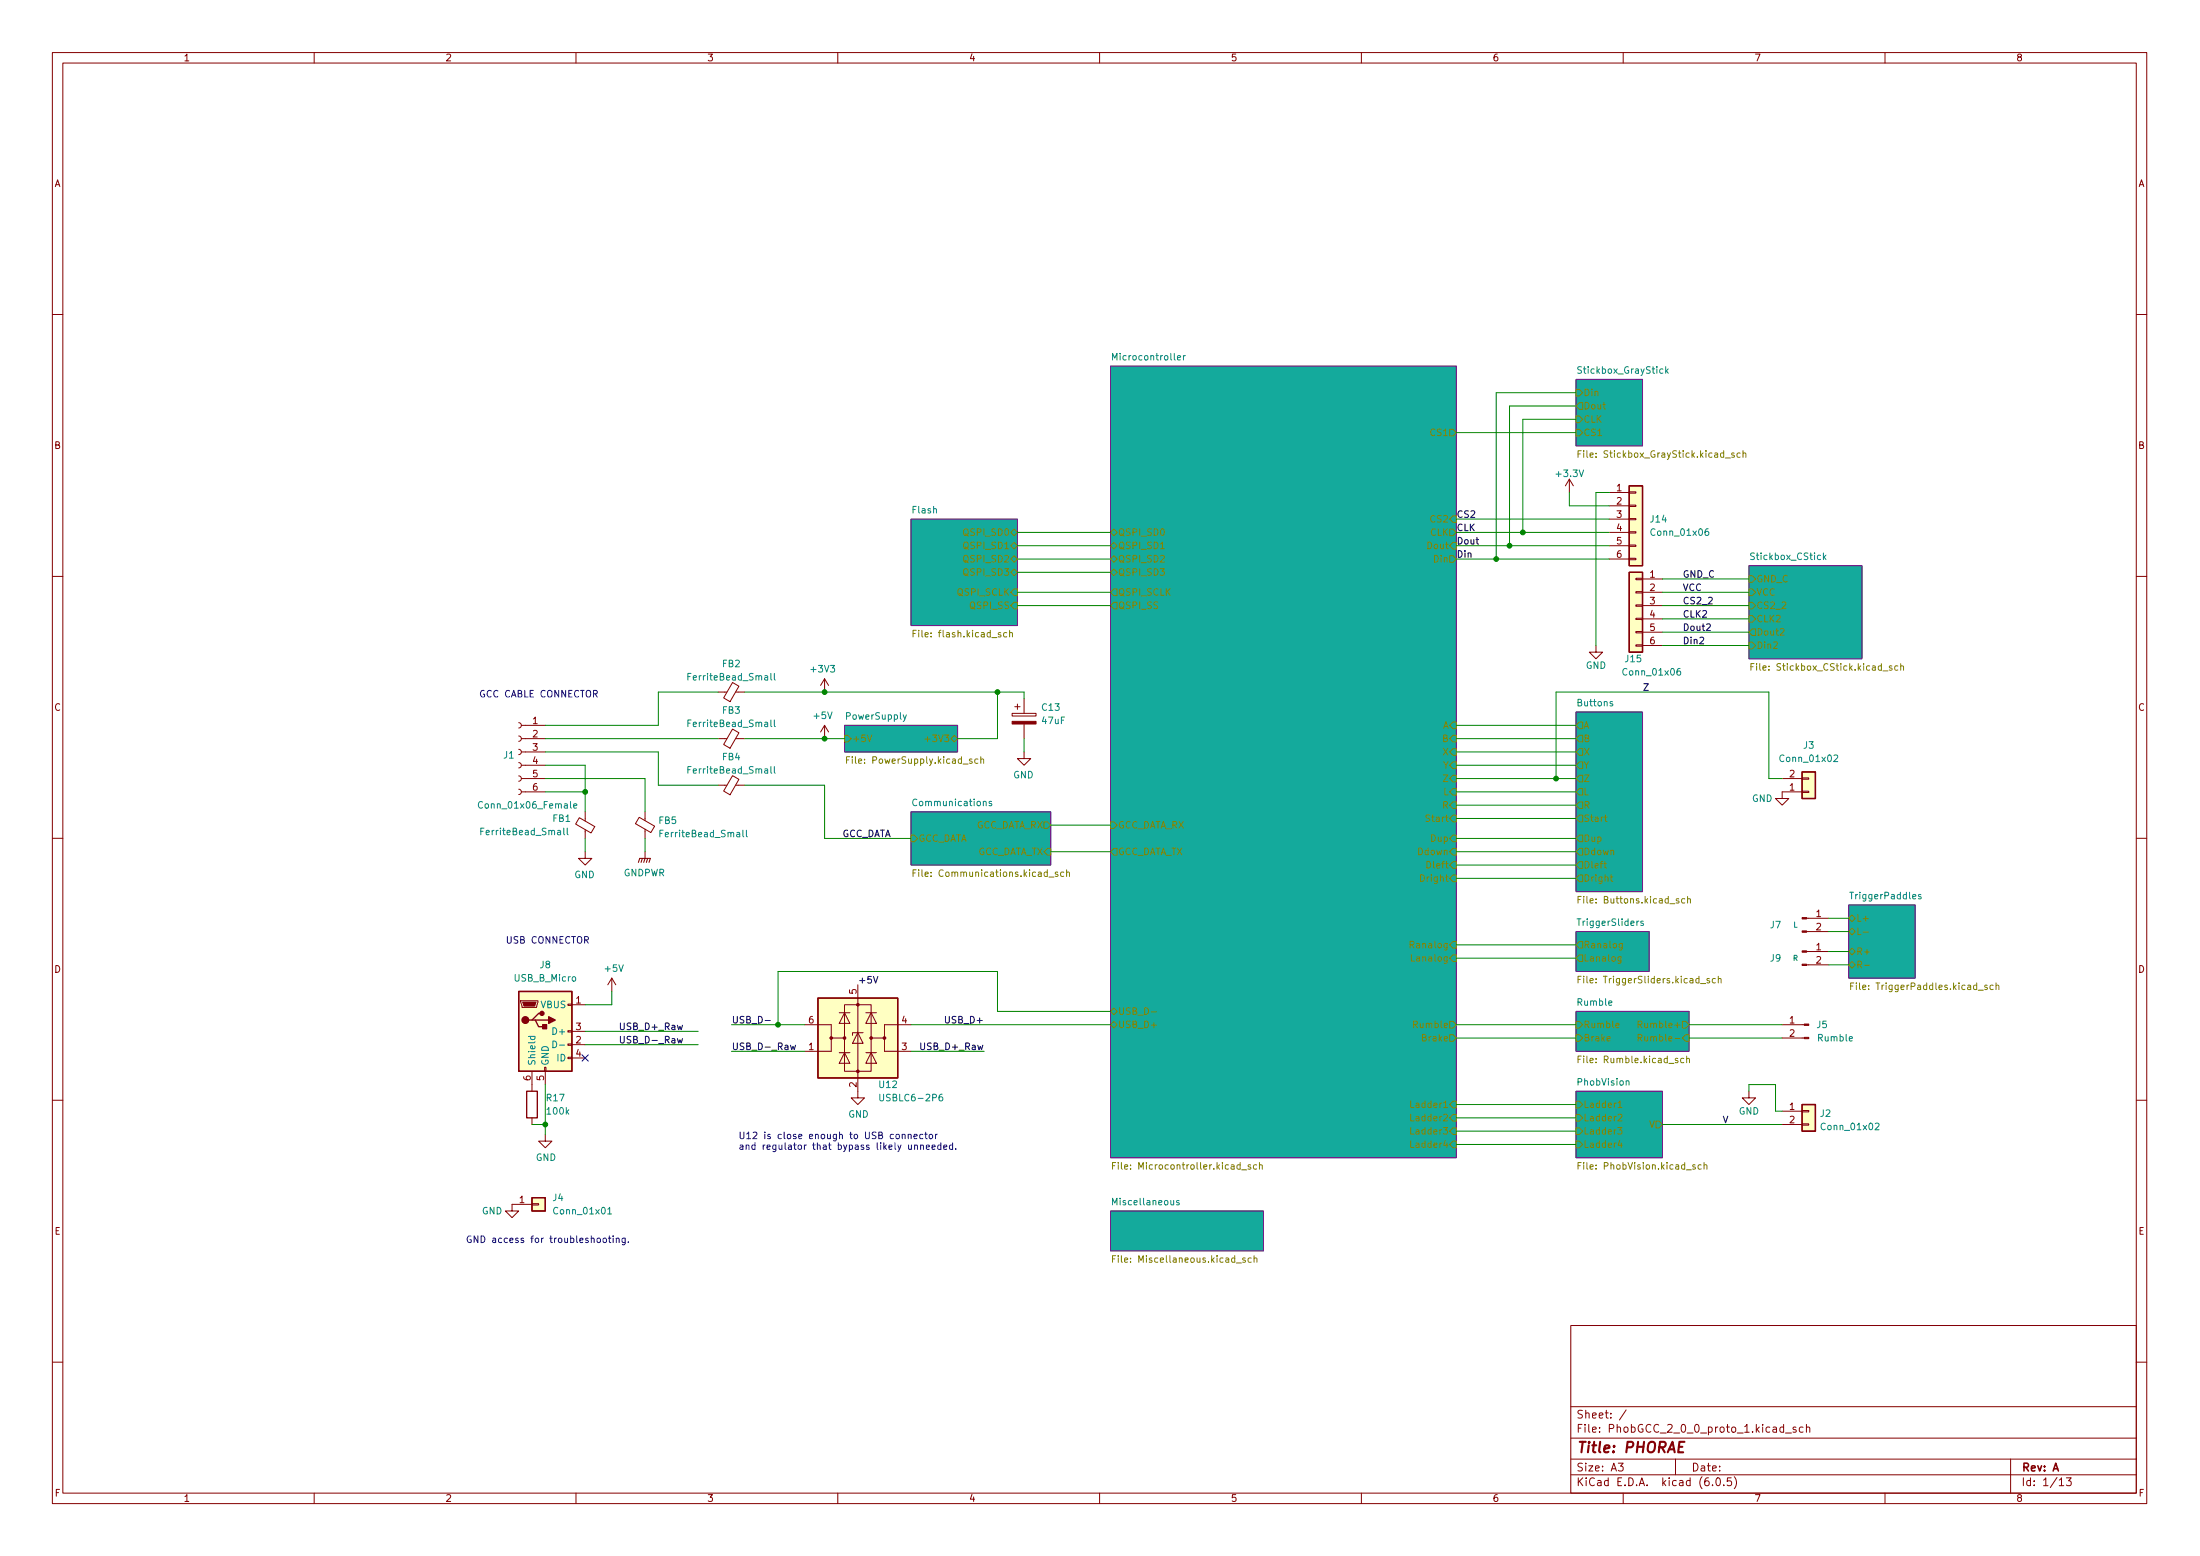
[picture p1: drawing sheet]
<svg xmlns="http://www.w3.org/2000/svg" width="420mm" height="297mm" viewBox="0 0 420 297" stroke-linecap="round" stroke-linejoin="round" font-family="sans-serif">
<g fill="none" stroke="#840000" stroke-width=".19">
<path d="M10 10h400v277h-400zM12 12h396v273h-396zM60 10v2M110 10v2M160 10v2M210 10v2M260 10v2M310 10v2M360 10v2M10 60h2M408 60h2M299.7 91.5l-.7 1.2"/>
<path d="M299.7 91.5v2.5M299.7 91.5l.8 1.2M307.3 94h3.8M307.3 96.6h3.8M307.3 99.1h3.8M311.1 99h1.3v.2h-1.3zM311.1 96.4h1.3v.3h-1.3zM311.1 93.9h1.3v.2h-1.3zM10 110h2M307.3 101.6h3.8M307.3 104.2h3.8M307.3 106.7h3.8"/>
<path d="M311.1 106.6h1.3v.2h-1.3zM311.1 104h1.3v.3h-1.3zM311.1 101.5h1.3v.3h-1.3zM312.4 118h1.3v.3h-1.3zM312.4 115.5h1.3v.2h-1.3zM312.4 112.9h1.3v.3h-1.3zM312.4 110.4h1.3v.3h-1.3zM313.7 110.5h3.8M313.7 113.1h3.8M313.7 115.6h3.8M313.7 118.1h3.8M408 110h2"/>
<path d="M99.1 138l.3 .1 .2 .4-.2 .3-.3 .2M99.6 138.5h4.5M137.2 132.1h1.6M139.9 139.2l1.2 .7-1.7 2.9-1.2-.7zM139.9 130.3l1.2 .7-1.7 2.9-1.2-.7zM140.5 132.1h1.7M157.5 138.5l.7 1.2M157.5 129.6v2.5M157.5 138.5v2.5M157.5 138.5l-.8 1.2M157.5 129.6l.7 1.2M157.5 129.6l-.8 1.2"/>
<path d="M193.3 136.2h4.6v.5h-4.6zM193.8 134.9h1M194.3 134.4v1M195.6 133.4v2.8M195.6 138.2v2.8M304.8 123.2v1.3h1.3l-1.3 1.3-1.3-1.3h1.3M312.4 123.1h1.3v.3h-1.3zM312.4 120.6h1.3v.2h-1.3zM313.7 120.7h3.8M313.7 123.2h3.8M99.1 150.7l.3 .1 .2 .4-.2 .3-.3 .2M99.1 148.1l.3 .2 .2 .3-.2 .4-.3 .1"/>
<path d="M99.1 145.6l.3 .1 .2 .4-.2 .3-.3 .2M99.1 143l.3 .2 .2 .3-.2 .4-.3 .2M99.1 140.5l.3 .1 .2 .4-.2 .4-.3 .1M99.6 151.2h4.5M99.6 148.6h4.5M99.6 146.1h4.5M99.6 143.5h4.5M99.6 141h4.5M110.6 156.1l3 1.7-.7 1.2-3-1.7zM111.8 155v1.7M111.8 158.4v1.7M122.1 156l2.9 1.7-.7 1.2-2.9-1.7z"/>
<path d="M123.2 155v1.6M123.2 158.3v1.8M137.2 141h1.6M137.2 149.9h1.6M139.9 148.1l1.2 .7-1.7 2.9-1.2-.7zM140.5 141h1.7M140.5 149.9h1.7M195.6 143.5v1.3h-1.3l1.3 1.3 1.2-1.3h-1.2M340.4 148.6h3.8M344.2 148.5h1.2v.3h-1.2zM344.2 151h1.2v.3h-1.2zM344.2 151.2h-3.8v1.2h1.2l-1.2 1.3-1.3-1.3h1.3"/>
<path d="M10 160h2M111.8 162.6v1.3h-1.3l1.3 1.2 1.2-1.2h-1.2M123.2 162.6v1.3M345 177.8h4.2M345 175.3h4.2M408 160h2M99.4 191h3.3v.3l-.2 1h-2.8zM108.5 199.3h.7v.3h-.7zM108.5 196.8h.7v.2h-.7zM108.5 191.7h.7v.2h-.7zM109.2 191.8h2.6M109.2 199.4h2.6"/>
<path d="M109.2 196.9h2.6M116.8 186.7l-.7 1.3M116.8 186.7v2.6M116.8 186.7l.8 1.3M153.7 195.6h5v2.6h2.6M158.7 198.2v2.5h-5M160.3 193.3h2M161.3 191.8h5.1v12.7h-5.1zM161.3 193.3l1 2.1h-2zM163.8 188v21.6h1.3l-1.3 1.3-1.2-1.3h1.2M163.8 197.1l1 2.1h-2zM164.8 197.1h-2v.5"/>
<path d="M165.4 193.3h2M166.4 193.3l1 2.1h-2zM168.9 198.2v2.5h5.1M174 195.6h-5.1v2.6h-2.5M340.4 195.6h4.2M340.4 198.2h4.2M345 184.2h4.2M345 181.6h4.2M10 210h2M101.6 204.5v3.8M101.6 213.4v1.3M104 203.7h.3v.8h-.3z"/>
<path d="M104.1 216.6v1.2h1.3l-1.3 1.3-1.2-1.3h1.2M104.1 204.5v2.5M108.5 201.8h.7v.3h-.7zM109.2 202h2.6M160.3 201h2M161.3 201l1 2h-2zM165.4 201h2M166.4 201l1 2h-2zM334 208.3v1.3h-1.3l1.3 1.3 1.3-1.3h-1.3M340.4 212.1h3.8M340.4 214.7h3.8M344.2 214.5h1.2v.3h-1.2z"/>
<path d="M344.2 212h1.2v.3h-1.2zM408 210h2M101.6 229.8h1.3v.2h-1.3zM101.6 229.9h-3.8v1.3h1.3l-1.3 1.2-1.3-1.2h1.3M300 253h108v32h-108zM10 260h2M300 278.5h108M300 274.5h108M300 268.5h108M309.1 279.3h.9l-.5 .6 .4 .1v.7l-.2 .1-.6-.1M310.6 269.1l-1.3 2M320 278.5v3"/>
<path d="M341 273.6h1.1M343 272.5l-.4-.1-.2 .2 .1 .2 .5 .2v.3h-.6M344.4 272.5l-.5-.1-.3 .3 .2 .6h.6M345 272.6l.2-.2 .4 .1v.9M345 271.9v1.5M384 278.5v6.5M408 260h2M60 285v2M110 285v2M160 285v2M210 285v2M260 285v2"/>
<path d="M300 281.5h108M310 285v2M327.1 283.5v.1M327.9 282.2l.2-.1a.8 .8 0 0 1 .5 .8 .8 .8 0 0 1-.5 .7 1 1 0 0 1-.2-1.4zM329.2 283.5v.1M330.6 282.1h-.7v.7l.2-.1 .5 .1 .1 .2-.1 .5-.2 .1-.5-.1M331.2 281.9a1.72 1.72 0 0 1 0 2.3M360 285v2M393.3 282.5l.4-.4v1.5M393.3 283.6h.8M394.6 282.1h1l-.5 .6 .4 .1v.7l-.2 .1-.7-.1"/>
</g>
<path d="M321.7 275.2h-1l-.2 2h1" fill="none" stroke="#840000" stroke-width=".4"/>
<g fill="#14aa9c" stroke="#14aa9c" stroke-width=".19">
<path d="M174 99.1h20.3v20.3h-20.3z"/>
<path d="M301 208.3h16.5v12.7h-16.5z"/>
<path d="M212.1 69.9h66v151.1h-66z"/>
<path d="M161.3 138.5h21.6v5h-21.6z"/>
<path d="M212.1 231.2h29.2v7.6h-29.2z"/>
<path d="M174 155h26.7v10.1h-26.7z"/>
<path d="M301 193.1h21.6v7.6h-21.6z"/>
<path d="M301 177.8h14v7.7h-14z"/>
<path d="M301 135.9h12.7v34.3h-12.7z"/>
<path d="M334 108h21.6v17.8h-21.6z"/>
<path d="M301 72.4h12.7v12.7h-12.7z"/>
<path d="M353.1 172.8h12.7v13.9h-12.7z"/>
</g>
<path d="M212.1 69.9h66v151.1h-66zM301 72.4h12.7v12.7h-12.7zM174 99.1h20.3v20.3h-20.3zM334 108h21.6v17.8h-21.6zM161.3 138.5h21.6v5h-21.6zM301 135.9h12.7v34.3h-12.7zM174 155h26.7v10.1h-26.7zM301 177.8h14v7.7h-14zM353.1 172.8h12.7v13.9h-12.7zM301 193.1h21.6v7.6h-21.6zM301 208.3h16.5v12.7h-16.5zM212.1 231.2h29.2v7.6h-29.2z" fill="none" stroke="#840084" stroke-width=".19"/>
<g fill="none" stroke="#848400" stroke-width=".19">
<path d="M301 79.4h.6l.7 .6-.7 .7h-.6zM301 74.3h.6l.7 .7-.7 .6h-.6zM301.6 76.9h.7v1.2h-.7l-.6-.6zM276.9 82h.6l.6 .6-.6 .6h-.6zM277.5 98.5h.6v1.2h-.6l-.6-.6zM301 82h.6l.7 .6-.7 .6h-.6zM301.4 86.6h.4M302 86h-.6v1.3M331.2 86.5h-.3l-.2 .1 .1 .2 .4 .1v.3h-.5M332.3 86.5h-.3l-.3 .2 .2 .5h.4M332.9 86.6l.2-.1h.3v.8M332.9 86v1.3"/>
<path d="M193 106.7l.7-.6 .6 .6-.6 .7zM193 101.6l.7-.6 .6 .6-.6 .7zM193 104.2l.7-.7 .6 .7-.6 .6zM193 109.3l.7-.7 .6 .7-.6 .6zM193.7 112.4h.6v1.3h-.6l-.7-.6zM193.7 115h.6v1.2h-.6l-.7-.6zM212.1 101.6l.6-.6 .7 .6-.7 .7zM212.1 106.7l.6-.6 .7 .6-.7 .7zM212.1 109.3l.6-.7 .7 .7-.7 .6zM212.7 115h.7v1.2h-.7l-.6-.6zM212.7 103.5l.7 .7-.7 .6-.6-.6zM212.7 112.4h.7v1.3h-.7l-.6-.6z"/>
<path d="M276.9 106.1h.6l.6 .6-.6 .7h-.6zM276.9 101h.6l.6 .6-.6 .7h-.6zM277.5 103.5h.6v1.3h-.6l-.6-.6zM334 117.5h.6l.7 .6-.7 .7h-.6zM334 115h.6l.7 .6-.7 .6h-.6zM334 109.9h.6l.7 .6-.7 .7h-.6zM334 112.4h.6l.7 .7-.7 .6h-.6zM174.4 120.9h.4M175 120.3h-.6v1.3M192.3 120.8h-.4l-.2 .2 .1 .5h.5M192.8 120.9l.2-.1h.3l.1 .8M192.8 120.3v1.3"/>
<path d="M277.5 137.8h.6v1.3h-.6l-.6-.6zM301.6 137.8h.7v1.3h-.7l-.6-.6zM334 122.6h.6l.7 .6-.7 .7h-.6zM334.4 127.3h.4M334.6 120.1h.7v1.2h-.7l-.6-.6zM335 126.7h-.6v1.2M340 120.1l.5-.1 .2 .4-.8 .9h.8M361.3 127.2l-.3-.1-.2 .2 .1 .2 .4 .1v.3h-.5M362.5 127.2l-.4-.1-.3 .2 .2 .6h.5M363 127.2l.2-.1 .3 .1v.7M363 126.7v1.2M161.3 140.4h.6l.7 .6-.7 .6h-.6z"/>
<path d="M161.7 145.1h.4M162.3 144.5h-.6v1.2M165.6 140.3l.5 1.3 .4-1.3M174 159.4h.6l.7 .7-.7 .6h-.6zM176.7 141.1h.9M181.6 141l.6-.6 .7 .6-.7 .6zM186.8 144.9h-.4l-.2 .2 .1 .6h.5M187.3 145l.2-.1h.3l.1 .8M187.3 144.5v1.2M199.4 156.9h.6l.7 .6-.7 .7h-.6zM212.1 156.9h.6l.7 .6-.7 .7h-.6zM277.5 155.6h.6v1.3h-.6l-.6-.7z"/>
<path d="M277.5 159.4h.6v1.3h-.6l-.6-.6zM277.5 140.4h.6v1.2h-.6l-.6-.6zM277.5 145.5h.6v1.2h-.6l-.6-.6zM277.5 142.9h.6v1.3h-.6l-.6-.7zM277.5 148h.6v1.3h-.6l-.6-.7zM277.5 153.1h.6v1.2h-.6l-.6-.6zM277.5 150.5h.6v1.3h-.6l-.6-.6zM301.6 145.5h.7v1.2h-.7l-.6-.6zM301.6 150.5h.7v1.3h-.7l-.6-.6zM301.6 155.6h.7v1.3h-.7l-.6-.7zM301.6 153.1h.7v1.2h-.7l-.6-.6zM301.6 140.4h.7v1.2h-.7l-.6-.6z"/>
<path d="M301.6 142.9h.7v1.3h-.7l-.6-.7zM301.6 148h.7v1.3h-.7l-.6-.7zM301.6 159.4h.7v1.3h-.7l-.6-.6zM306.4 156h.5M306.6 155.6v1l.3 .2M174.4 166.7h.4M175 166h-.6v1.3M200 162h.7v1.2h-.7l-.6-.6zM202 166.5h-.3l-.2 .2 .1 .1 .4 .2v.3h-.5M203.2 166.5h-.4l-.2 .2 .1 .6h.5M203.7 166.6l.2-.1h.3v.8M203.7 166v1.3"/>
<path d="M212.7 162h.7v1.2h-.7l-.6-.6zM277.5 164.5h.6v1.3h-.6l-.6-.7zM277.5 162h.6v1.2h-.6l-.6-.6zM277.5 167h.6v1.3h-.6l-.6-.6zM277.5 179.7h.6v1.3h-.6l-.6-.6zM301.4 171.7h.4M301.6 179.7h.7v1.3h-.7l-.6-.6zM301.6 162h.7v1.2h-.7l-.6-.6zM301.6 164.5h.7v1.3h-.7l-.6-.7zM301.6 167h.7v1.3h-.7l-.6-.6zM302 171.1h-.6v1.3M306.3 164.9h.5"/>
<path d="M306.5 164.4v1.1l.3 .2M307.5 167.4h.5M307.7 167v1.1l.3 .2M321.8 171.6h-.4l-.3 .2 .2 .5h.5M322.3 171.7l.2-.1h.3v.8M322.3 171.1v1.3M353.1 177.8l.6-.6 .6 .6-.6 .7zM353.1 175.3l.6-.6 .6 .6-.6 .6zM354.8 177.1v1.3h.6M355.8 177.9h1M212.1 195.6l.6-.6 .7 .6-.7 .7zM212.1 193.1l.6-.7 .7 .7-.7 .6z"/>
<path d="M219.9 193.2h1M269.3 180.3h.6l.1-.2v-.3l-.7-.1v1.3M276.9 195h.6l.6 .6-.6 .7h-.6zM276.9 197.5h.6l.6 .7-.6 .6h-.6zM277.5 182.3h.6v1.3h-.6l-.6-.7zM301 197.5h.6l.7 .7-.7 .6h-.6zM301 195h.6l.7 .6-.7 .7h-.6zM301.4 187h.4M301.6 182.3h.7v1.3h-.7l-.6-.7zM302 186.4h-.6v1.2M308.6 195.8l.6-.2v-.2l-.4-.1-.2 .2 .1 .6h.5M309.6 182.6v1.1l-.3 .2h-.3"/>
<path d="M309.6 182.7l-.4-.1-.2 .3 .1 .5h.5M309.8 180.1v1l-.2 .3-.3-.1M309.8 180.2l-.3-.1-.3 .2 .1 .6h.5M312.8 195.6l.7-.1 .1-.2-.1-.3-.7-.1v1.3M312.8 198.1h.7l.1-.2-.1-.3-.7-.1v1.2M313.1 195.6l.5 .6M313.1 198.1l.5 .6M321.3 195h.6l.7 .6-.7 .7h-.6zM321.9 197.5h.7v1.3h-.7l-.6-.6zM326.5 186.9l-.3-.1-.2 .2v.2l.5 .1v.3h-.5M327.6 186.9l-.3-.1-.3 .2 .1 .6h.5M328.2 186.9l.1-.1 .3 .1 .1 .7"/>
<path d="M328.2 186.4v1.2M353.1 184.2l.6-.6 .6 .6-.6 .6zM353.1 181.6l.6-.6 .6 .6-.6 .7zM353.4 188.2h.5M354 187.6h-.6v1.3M356.1 184.3h.9M379.5 188.1h-.3l-.2 .1 .1 .2 .4 .1v.3h-.5M380.7 188.1h-.4l-.2 .2 .1 .5h.5M381.2 188.2l.2-.1h.3v.8M381.2 187.6v1.3M277.5 210.2h.6v1.3h-.6l-.6-.6zM277.5 212.8h.6v1.2h-.6l-.6-.6z"/>
<path d="M277.5 215.3h.6v1.3h-.6l-.6-.7zM277.5 217.8h.6v1.3h-.6l-.6-.6zM301 210.2h.6l.7 .7-.7 .6h-.6zM301 212.8h.6l.7 .6-.7 .6h-.6zM301 215.3h.6l.7 .6-.7 .7h-.6zM301 217.8h.6l.7 .7-.7 .6h-.6zM301.4 202.2h.4M302 201.6h-.6v1.3M309 215.2h.8l-.5 .5 .4 .1v.6l-.2 .1-.5-.1M309 210.5l.4-.3v1.2M309 212.8l.5-.1 .3 .4-.8 .9h.8M309 211.4h.8"/>
<path d="M309.3 217.7l-.3 .9h.8M309.6 218.2v.9M316.2 214h.7l.6 .7-.6 .6h-.7zM321.6 202.1l-.4-.1-.2 .3 .1 .5h.5M322.1 202.2l.2-.2 .3 .1 .1 .8M322.1 201.6v1.3M212.5 222.5h.4M213.1 239.7h-.6v1.3M213.1 221.9h-.6v1.3M237.1 223.3h1M238.8 222.4h-.3l-.1 .1v.2l.4 .1v.3h-.4M239.5 239.7v1.3"/>
<path d="M240 222.4h-.4l-.2 .2 .1 .5h.5M240.5 222.5l.2-.1h.3l.1 .8M240.5 221.9v1.3M301.4 222.5h.4M302 221.9h-.6v1.3M324.9 222.4h-.4l-.2 .2 .1 .5h.5M325.4 222.5l.2-.1h.3l.1 .8M325.4 221.9v1.3M212.5 240.3h.4M237.8 240.2l-.3-.1-.2 .2 .1 .2 .4 .1v.3h-.5M239 240.2l-.4-.1-.2 .3 .1 .5h.5M239.5 240.3l.2-.2 .3 .1v.8"/>
</g>
<g fill="none" stroke="#008484" stroke-width=".19">
<path d="M224.9 68.3l.6-.1-.1-.3h-.3l-.2 .2v.6h.5M226 67.9v.8M226.4 67.9l-.4 .2M318.1 70v1.3M318.2 70.8l.4 .5M318.6 70.4l-.5 .5M326.2 100.9l-.3 .1-.2 .2-.1 .8 .3 .2 .4-.1v-.4l-.1-.2-.3-.1-.3 .3M348.2 105.6v1.2M348.4 106.3l.3 .5M348.7 106l-.5 .5M131.4 138.1h.4M131.4 129.2h.4"/>
<path d="M132 137.4h-.6v1.3M132 128.6h-.6v1.2M147.2 137.4v1.1l.2 .2M147.2 128.6v1l.2 .2M147.9 137.4v1.1l.2 .2M147.9 128.6v1l.2 .2M172.5 136.5l.3 .8M173.1 136.5l-.4 1.1-.2 .1M308 134l-.3-.1-.2 .2v.2l.5 .1v.3h-.5M320.9 127.6l-.4 .1-.2 .2v.7l.2 .3 .4-.1 .1-.5-.1-.1-.4-.1-.2 .2M91.8 158.7h.4M92.1 153.1a.6 .6 0 0 0-.8 .5 .6 .6 0 0 0 .6 .7l.2-.1"/>
<path d="M92.4 158.1h-.6v1.3M107.7 158.1v1.1l.1 .2M108.3 158.1v1.1l.2 .2M109.6 153.9l.6-.2-.1-.2-.4-.1-.1 .2v.6h.5M126 159.1h.5M126.6 158.5h-.6v1.3M131.4 146.9h.4M132 146.3h-.6v1.3M141.9 158.5v1.1l.2 .2M142.5 158.5v1.1l.2 .2M147.2 146.3v1.1l.2 .2M147.9 146.3v1.1l.2 .2"/>
<path d="M189.4 153h-.3l-.2 .2v.1l.5 .2v.3h-.5M350.2 144.2l.5-.1 .3 .4-.8 .9h.8M313.8 175.9l-.3-.1-.2 .2 .1 .2 .4 .1v.3h-.5M366.9 170.8h-.3l-.2 .1v.2l.5 .1v.3h-.5M100.9 197.9h1.3M101.4 197.9l-.1 .3 .3 .3 .5-.2v-.4M105.6 198.7a.64 .64 0 0 1 .7 .7 .64 .64 0 0 1-.7 .6zM106.9 199.5h.9M168 208.9v1l.3 .3 .3-.1 .1-.2v-1M179.9 208.9l-.3 .1a.86 .86 0 0 0 0 1.2l.4-.2 .1-.4-.3-.2h-.3l-.2 .2M310.6 206.4l.1-.1 .3 .1 .1 .8M358.1 214.5l.5-.1 .3 .4-.8 .9h.8"/>
<path d="M116.1 230.8l.3-.3v1.3M116.1 231.8h.7M225.2 229.2h-.3l-.2 .2v.1l.5 .2v.3h-.5"/>
</g>
<path d="M311.1 92.7h2.6v15.3h-2.6zM311.1 109.3h2.6v15.2h-2.6zM344.2 147.4h2.5v5h-2.5zM99.1 189.3h10.1v15.2h-10.1zM101.6 194.7h.6l.7 1.3h1.2M102.2 194.7h2.6M103.5 193.5h-.6l-1.3 1.2h-.6M156.2 190.5h15.2v15.3h-15.2zM100.6 208.3h2v5.1h-2zM344.2 210.9h2.5v5h-2.5zM101.6 228.6h2.5v2.6h-2.5z" fill="none" stroke="#840000" stroke-width=".25"/>
<g fill="#840000" stroke="#840000" stroke-width=".19">
<path d="M344.2 177.7h.8v.3h-.8z"/>
<path d="M344.2 175.2h.8v.2h-.8z"/>
<path d="M344.2 184.1h.8v.2h-.8z"/>
<path d="M344.2 181.5h.8v.3h-.8z"/>
<path d="M99.8 191.3h2.6l-.3 .8h-2z"/>
<path d="M344.6 198h.8v.3h-.8z"/>
<path d="M344.6 195.5h.8v.2h-.8z"/>
<path d="M193.3 137.7h4.6v.5h-4.6z"/>
<circle cx="158.7" cy="198.2" r=".25"/>
<circle cx="161.3" cy="198.2" r=".25"/>
<circle cx="163.8" cy="204.5" r=".25"/>
<circle cx="163.8" cy="191.8" r=".25"/>
<circle cx="166.4" cy="198.2" r=".25"/>
<circle cx="168.9" cy="198.2" r=".25"/>
</g>
<g fill="#ffffc2" stroke="#ffffc2" stroke-width=".19">
<path d="M99.1 189.3h10.1v15.2h-10.1z"/>
<path d="M101.6 228.6h2.5v2.6h-2.5z"/>
<path d="M156.2 190.5h15.2v15.3h-15.2z"/>
<path d="M344.2 210.9h2.5v5h-2.5z"/>
<path d="M311.1 92.7h2.6v15.3h-2.6z"/>
<path d="M311.1 109.3h2.6v15.2h-2.6z"/>
<path d="M344.2 147.4h2.5v5h-2.5z"/>
</g>
<g fill="#840000" stroke="#840000" stroke-width=".25">
<path d="M104.8 194.1l1.2 .6-1.2 .7z"/>
<path d="M103.6 195.6h.8v.8h-.8z"/>
<circle cx="100.3" cy="194.7" r=".63"/>
<circle cx="103.5" cy="193.5" r=".38"/>
</g>
<path d="M121.9 164.6l.3-.7h2l-.2 .7M122.7 163.9l-.3 .7M123.2 163.9l-.3 .7M123.7 163.9l-.3 .7" fill="none" stroke="#840000" stroke-width=".2"/>
<path d="M325.9 119.2l.5-.1 .2 .4-.7 .9h.7M129.4 198.3l.2 .8 .3-.6 .2 .6 .2-.8M129.4 195.7l.2 .9 .3-.6 .2 .6 .2-.9M146.1 194.8h1M151 199.5l.2 .9 .2-.6 .3 .6 .2-.9M166.8 186.4l.4 1.3 .5-1.3" fill="none" stroke="#000" stroke-width=".19"/>
<g fill="none" stroke="#0000c2" stroke-width=".19">
<path d="M172.3 216.7l.2-.2 .3 .1 .1 .8M172.3 216.5v.9M173.5 216.7l.1-.2 .3 .1 .1 .8M173.5 216.5v.9M174.6 217l.6-.2-.1-.2-.4-.1-.1 .2v.6h.5M174.7 218.7l.2-.1h.3v.8M174.7 218.6v.8M175.8 218.7l.2-.1h.3l.1 .8M175.8 218.6v.8M176.2 216.6l-.3-.1-.3 .3 .2 .5h.4M176.6 216.5h.5M176.8 216.1v1.1l.3 .2"/>
<path d="M176.9 219l.6-.1v-.3h-.4l-.2 .2 .1 .6h.5M177.6 216.6l.3-.1 .2 .3v.3l-.2 .3-.3-.1-.1-.2zM178 219l.6-.1-.1-.3h-.3l-.2 .2 .1 .6h.4M178.7 216.5v.9M179 216.5l-.3 .3M179.7 218.6h-.4l-.2 .2 .1 .6h.5M179.7 218.2v1.2M180.2 219l.6-.1v-.3h-.4l-.2 .2 .1 .6h.5M181.9 218.6h-.3l-.3 .2 .1 .6h.5M181.9 218.2v1.2M182.5 219.3v.1M115.3 236.4h.3l.2 .2v.4l-.2 .2-.3-.1-.1-.1z"/>
<path d="M116.2 236.4h.5M116.4 235.9v1.1l.3 .2M117.1 235.9v.2M117.1 236.4v.8M117.7 236.5l.2-.1h.3v.8M117.7 236.4v.8M119.4 236.4v1l-.2 .2h-.3M119.4 236.4h-.4l-.2 .2 .1 .5h.5M120 237.1v.1"/>
</g>
<g fill="none" stroke="#008400" stroke-width=".19">
<path d="M301 77.5h-12.7v26.7M301 75h-15.3v31.7M278.1 99.1h29.2M278.1 82.6h22.9M299.7 94v2.6h7.6M301 80h-10.2v21.6M307.3 94h-2.5v29.2M194.3 115.6h17.8M194.3 101.6h17.8M194.3 104.2h17.8M194.3 113.1h17.8M194.3 106.7h17.8"/>
<path d="M194.3 109.3h17.8M278.1 101.6h29.2M278.1 104.2h29.2M278.1 106.7h29.2M317.5 115.6h16.5M317.5 113.1h16.5M317.5 118.1h16.5M317.5 110.5h16.5M137.2 132.1h-11.5v6.4h-21.6M142.2 132.1h53.4v1.3M190.5 132.1v8.9h-7.6M278.1 138.5h22.9"/>
<path d="M317.5 120.7h16.5M317.5 123.2h16.5M104.1 141h33.1M104.1 148.6h19.1v6.4M104.1 151.2h7.7M104.1 143.5h21.6v6.4h11.5M104.1 146.1h7.7v8.9M142.2 141h19.1M142.2 149.9h15.3v10.2h16.5M195.6 141v2.5M200.7 157.5h11.4M278.1 141h22.9"/>
<path d="M278.1 148.6h22.9M278.1 151.2h22.9M278.1 156.2h22.9M278.1 143.5h22.9M278.1 146.1h22.9M278.1 153.7h22.9M297.2 148.6v-16.5h40.6v16.5h2.6M111.8 160.1v2.5M123.2 160.1v2.5M200.7 162.6h11.4M278.1 162.6h22.9M278.1 160.1h22.9"/>
<path d="M278.1 167.7h22.9M278.1 165.1h22.9M349.2 177.8h3.9M349.2 175.3h3.9M111.8 196.9h21.5M111.8 199.4h21.5M116.8 189.3v2.5h-5M139.7 195.6h14M174 195.6h38.1M212.1 193.1h-21.6v-7.6h-41.9v10.1M278.1 198.2h22.9M278.1 195.6h22.9"/>
<path d="M278.1 182.9h22.9M278.1 180.4h22.9M322.6 198.2h17.8M322.6 195.6h17.8M349.2 184.2h3.9M349.2 181.6h3.9M101.6 214.7h2.5M104.1 207v9.6M139.7 200.7h14M174 200.7h14M278.1 213.4h22.9M278.1 210.9h22.9"/>
<path d="M278.1 218.5h22.9M278.1 215.9h22.9M317.5 214.7h22.9M334 208.3v-1.3h5.1v5.1h1.3"/>
</g>
<path d="M111.2 201.4l1.2 1.2M112.4 201.4l-1.2 1.2" fill="none" stroke="#000084" stroke-width=".19"/>
<g fill="#008400" stroke="#008400" stroke-width=".19">
<circle cx="157.5" cy="132.1" r=".46"/>
<circle cx="157.5" cy="141" r=".46"/>
<circle cx="190.5" cy="132.1" r=".46"/>
<circle cx="288.3" cy="104.2" r=".46"/>
<circle cx="285.7" cy="106.7" r=".46"/>
<circle cx="297.2" cy="148.6" r=".46"/>
<circle cx="290.8" cy="101.6" r=".46"/>
<circle cx="104.1" cy="214.7" r=".46"/>
<circle cx="148.6" cy="195.6" r=".46"/>
<circle cx="111.8" cy="151.2" r=".46"/>
</g>
<text font-size="2.8" fill="#840000" x="301" y="277.3">Title: PHORAE</text>
<g font-size="2.1" fill="#840000">
<text x="301" y="273.5">File: PhobGCC_2_0_0_proto_1.kicad_sch</text>
<text x="301" y="270.8">Sheet: /</text>
<text x="301" y="280.9">Size: A3</text>
<text x="323" y="280.9">Date:</text>
<text x="386" y="280.9">Rev: A</text>
<text x="301" y="283.7">KiCad E.D.A. kicad (6.0.5)</text>
<text x="386" y="283.7">Id: 1/13</text>
</g>
<g font-size="1.8" fill="#840000">
<text x="35" y="11.7">1</text>
<text x="85" y="11.7">2</text>
<text x="135" y="11.7">3</text>
<text x="185" y="11.7">4</text>
<text x="235" y="11.7">5</text>
<text x="285" y="11.7">6</text>
<text x="335" y="11.7">7</text>
<text x="385" y="11.7">8</text>
<text x="10.3" y="35.7">A</text>
<text x="408.3" y="35.7">A</text>
<text x="10.3" y="85.7">B</text>
<text x="408.3" y="85.7">B</text>
<text x="308.8" y="93.8">1</text>
<text x="308.8" y="96.3">2</text>
<text x="308.8" y="98.8">3</text>
<text x="308.8" y="101.4">4</text>
<text x="308.8" y="103.9">5</text>
<text x="308.8" y="106.5">6</text>
<text x="315.1" y="110.3">1</text>
<text x="315.1" y="112.8">2</text>
<text x="315.1" y="115.4">3</text>
<text x="315.1" y="117.9">4</text>
<text x="315.1" y="120.4">5</text>
<text x="315.1" y="123">6</text>
<text x="10.3" y="135.7">C</text>
<text x="408.3" y="135.7">C</text>
<text x="101.7" y="138.2">1</text>
<text x="101.7" y="140.8">2</text>
<text x="101.7" y="143.3">3</text>
<text x="101.7" y="145.8">4</text>
<text x="101.7" y="148.4">5</text>
<text x="341.8" y="148.4">2</text>
<text x="101.7" y="150.9">6</text>
<text x="341.8" y="150.9">1</text>
<text x="346.9" y="175">1</text>
<text x="346.9" y="177.6">2</text>
<text x="10.3" y="185.7">D</text>
<text x="346.9" y="181.4">1</text>
<text x="346.9" y="183.9">2</text>
<text x="408.3" y="185.7">D</text>
<text x="110" y="191.6">1</text>
<text x="163.6" y="189.8" transform="rotate(-90 163.6 189.8)">5</text>
<text x="110" y="196.6">3</text>
<text x="154.4" y="195.4">6</text>
<text x="172.2" y="195.4">4</text>
<text x="341.8" y="195.4">1</text>
<text x="341.8" y="197.9">2</text>
<text x="110" y="199.2">2</text>
<text x="110" y="201.7">4</text>
<text x="154.4" y="200.4">1</text>
<text x="172.2" y="200.4">3</text>
<text x="101.3" y="206.3" transform="rotate(-90 101.3 206.3)">6</text>
<text x="103.9" y="206.3" transform="rotate(-90 103.9 206.3)">5</text>
<text x="163.6" y="207.5" transform="rotate(-90 163.6 207.5)">2</text>
<text x="341.8" y="211.9">1</text>
<text x="341.8" y="214.4">2</text>
<text x="99.2" y="229.7">1</text>
<text x="10.4" y="235.7">E</text>
<text x="408.4" y="235.7">E</text>
<text x="10.4" y="285.7">F</text>
<text x="35" y="286.7">1</text>
<text x="85" y="286.7">2</text>
<text x="135" y="286.7">3</text>
<text x="185" y="286.7">4</text>
<text x="235" y="286.7">5</text>
<text x="285" y="286.7">6</text>
<text x="335" y="286.7">7</text>
<text x="385" y="286.7">8</text>
<text x="408.4" y="285.7">F</text>
</g>
<g font-size="1.8" fill="#008484">
<text x="212.9" y="68.8">Microcontroller</text>
<text x="301.7" y="71.3">Stickbox_GrayStick</text>
<text x="297.4" y="91">+3.3V</text>
<text x="174.3" y="98">Flash</text>
<text x="315.3" y="99.7">J14</text>
<text x="315.6" y="102.3">Conn_01x06</text>
<text x="334.6" y="106.9">Stickbox_CStick</text>
<text x="131.9" y="129.9">FerriteBead_Small</text>
<text x="138" y="127.4">FB2</text>
<text x="155" y="128.4">+3V3</text>
<text x="302.8" y="127.7">GND</text>
<text x="310.2" y="128.9">Conn_01x06</text>
<text x="310.4" y="126.4">J15</text>
<text x="138" y="136.2">FB3</text>
<text x="155.5" y="137.2">+5V</text>
<text x="161.7" y="137.4">PowerSupply</text>
<text x="199.1" y="135.7">C13</text>
<text x="301.3" y="134.8">Buttons</text>
<text x="131.9" y="138.8">FerriteBead_Small</text>
<text x="199.1" y="138.2">47uF</text>
<text x="344.5" y="142.9">J3</text>
<text x="96.2" y="144.8">J1</text>
<text x="131.9" y="147.7">FerriteBead_Small</text>
<text x="138" y="145.1">FB4</text>
<text x="193.5" y="148.6">GND</text>
<text x="340.2" y="145.5">Conn_01x02</text>
<text x="92" y="154.3">Conn_01x06_Female</text>
<text x="174.7" y="153.9">Communications</text>
<text x="334.6" y="153.1">GND</text>
<text x="92.3" y="159.4">FerriteBead_Small</text>
<text x="105.6" y="156.9">FB1</text>
<text x="125.8" y="157.3">FB5</text>
<text x="126.6" y="159.8">FerriteBead_Small</text>
<text x="109.7" y="167.6">GND</text>
<text x="119" y="167.3">GNDPWR</text>
<text x="353.7" y="171.7">TriggerPaddles</text>
<text x="301.6" y="176.7">TriggerSliders</text>
<text x="338.1" y="177.2">J7</text>
<text x="103.2" y="184.8">J8</text>
<text x="115.6" y="185.5">+5V</text>
<text x="338.1" y="183.6">J9</text>
<text x="98.3" y="187.4">USB_B_Micro</text>
<text x="301.3" y="192">Rumble</text>
<text x="103.3" y="192.4">VBUS</text>
<text x="105.9" y="197.5">D+</text>
<text x="347" y="196.3">J5</text>
<text x="102.2" y="203.5" transform="rotate(-90 102.2 203.5)">Shield</text>
<text x="104.8" y="203.5" transform="rotate(-90 104.8 203.5)">GND</text>
<text x="106.4" y="202.6">ID</text>
<text x="347.3" y="198.8">Rumble</text>
<text x="168" y="207.7">U12</text>
<text x="301.4" y="207.2">PhobVision</text>
<text x="104.4" y="210.2">R17</text>
<text x="104.6" y="212.8">100k</text>
<text x="162" y="213.3">GND</text>
<text x="168.6" y="210.2">USBLC6-2P6</text>
<text x="332" y="212.8">GND</text>
<text x="347.7" y="213.2">J2</text>
<text x="348.1" y="215.7">Conn_01x02</text>
<text x="102.3" y="221.6">GND</text>
<text x="92" y="231.8">GND</text>
<text x="105.6" y="229.3">J4</text>
<text x="106.1" y="231.8">Conn_01x01</text>
<text x="212.8" y="230.1">Miscellaneous</text>
</g>
<g font-size="1.8" fill="#848400">
<text x="302.4" y="75.6">Din</text>
<text x="273.3" y="83.2">CS1</text>
<text x="302.4" y="78.1">Dout</text>
<text x="302.4" y="80.7">CLK</text>
<text x="302.4" y="83.2">CS1</text>
<text x="302.5" y="87.4">File: Stickbox_GrayStick.kicad_sch</text>
<text x="273.3" y="99.7">CS2</text>
<text x="184.3" y="107.4">QSPI_SD2</text>
<text x="184.3" y="102.3">QSPI_SD0</text>
<text x="184.3" y="104.8">QSPI_SD1</text>
<text x="213.5" y="102.3">QSPI_SD0</text>
<text x="213.5" y="104.8">QSPI_SD1</text>
<text x="213.5" y="107.4">QSPI_SD2</text>
<text x="272.7" y="104.8">Dout</text>
<text x="273.1" y="102.3">CLK</text>
<text x="273.9" y="107.4">Din</text>
<text x="182.9" y="113.7">QSPI_SCLK</text>
<text x="184.3" y="109.9">QSPI_SD3</text>
<text x="213.5" y="109.9">QSPI_SD3</text>
<text x="213.5" y="113.7">QSPI_SCLK</text>
<text x="335.4" y="111.2">GND_C</text>
<text x="335.4" y="113.7">VCC</text>
<text x="185.4" y="116.2">QSPI_SS</text>
<text x="213.5" y="116.2">QSPI_SS</text>
<text x="335.4" y="118.8">CLK2</text>
<text x="335.4" y="116.2">CS2_2</text>
<text x="175.2" y="121.7">File: flash.kicad_sch</text>
<text x="335.4" y="123.9">Din2</text>
<text x="335.4" y="121.3">Dout2</text>
<text x="335.5" y="128">File: Stickbox_CStick.kicad_sch</text>
<text x="162.7" y="141.6">+5V</text>
<text x="177.3" y="141.6">+3V3</text>
<text x="275.5" y="141.6">B</text>
<text x="275.5" y="139.1">A</text>
<text x="302.4" y="141.6">B</text>
<text x="302.4" y="139.1">A</text>
<text x="162.6" y="145.8">File: PowerSupply.kicad_sch</text>
<text x="275.6" y="146.7">Y</text>
<text x="275.6" y="144.2">X</text>
<text x="275.7" y="149.3">Z</text>
<text x="302.4" y="146.7">Y</text>
<text x="302.4" y="144.2">X</text>
<text x="302.4" y="149.3">Z</text>
<text x="275.5" y="154.3">R</text>
<text x="275.7" y="151.8">L</text>
<text x="302.4" y="151.8">L</text>
<text x="302.4" y="154.3">R</text>
<text x="175.4" y="160.7">GCC_DATA</text>
<text x="186" y="158.2">GCC_DATA_RX</text>
<text x="213.5" y="158.2">GCC_DATA_RX</text>
<text x="272.7" y="156.9">Start</text>
<text x="273.3" y="160.7">Dup</text>
<text x="302.4" y="156.9">Start</text>
<text x="302.4" y="160.7">Dup</text>
<text x="175.5" y="167.4">File: Communications.kicad_sch</text>
<text x="186.2" y="163.2">GCC_DATA_TX</text>
<text x="213.5" y="163.2">GCC_DATA_TX</text>
<text x="270.9" y="163.2">Ddown</text>
<text x="272.8" y="165.8">Dleft</text>
<text x="302.4" y="163.2">Ddown</text>
<text x="302.4" y="165.8">Dleft</text>
<text x="271.6" y="168.3">Dright</text>
<text x="302.2" y="172.5">File: Buttons.kicad_sch</text>
<text x="302.4" y="168.3">Dright</text>
<text x="354.4" y="175.9">L+</text>
<text x="269.8" y="181">Ranalog</text>
<text x="270" y="183.6">Lanalog</text>
<text x="302.4" y="181">Ranalog</text>
<text x="302.4" y="183.6">Lanalog</text>
<text x="354.4" y="184.8">R-</text>
<text x="354.4" y="182.3">R+</text>
<text x="302.5" y="187.7">File: TriggerSliders.kicad_sch</text>
<text x="354.6" y="189">File: TriggerPaddles.kicad_sch</text>
<text x="213.5" y="196.3">USB_D+</text>
<text x="213.5" y="193.7">USB_D-</text>
<text x="270.3" y="196.3">Rumble</text>
<text x="302.4" y="196.3">Rumble</text>
<text x="313.7" y="196.3">Rumble+</text>
<text x="271.8" y="198.8">Brake</text>
<text x="302.2" y="202.9">File: Rumble.kicad_sch</text>
<text x="302.4" y="198.8">Brake</text>
<text x="314.1" y="198.8">Rumble-</text>
<text x="269.9" y="211.5">Ladder1</text>
<text x="269.9" y="214">Ladder2</text>
<text x="302.4" y="211.5">Ladder1</text>
<text x="302.4" y="214">Ladder2</text>
<text x="314.9" y="215.3">V</text>
<text x="269.9" y="216.6">Ladder3</text>
<text x="269.9" y="219.1">Ladder4</text>
<text x="302.4" y="216.6">Ladder3</text>
<text x="302.4" y="219.1">Ladder4</text>
<text x="213.7" y="223.3">File: Microcontroller.kicad_sch</text>
<text x="302.2" y="223.3">File: PhobVision.kicad_sch</text>
<text x="213.6" y="241">File: Miscellaneous.kicad_sch</text>
</g>
<g font-size="1.8">
<text x="278.1" y="98.8">CS2</text>
<text x="278.1" y="101.4">CLK</text>
<text x="278.1" y="106.5">Din</text>
<text x="278.1" y="103.9">Dout</text>
<text x="321.3" y="110.3">GND_C</text>
<text x="321.3" y="112.8">VCC</text>
<text x="321.3" y="117.9">CLK2</text>
<text x="321.3" y="115.3">CS2_2</text>
<text x="321.3" y="120.4">Dout2</text>
<text x="321.3" y="123">Din2</text>
<text x="313.7" y="131.9">Z</text>
<text x="160.4" y="159.8">GCC_DATA</text>
<text x="163.8" y="187.7">+5V</text>
<text x="118.1" y="196.6">USB_D+_Raw</text>
<text x="139.7" y="195.4">USB_D-</text>
<text x="180.9" y="195.4">USB_D+</text>
<text x="118.1" y="199.2">USB_D-_Raw</text>
<text x="139.7" y="200.4">USB_D-_Raw</text>
<text x="176.3" y="200.4">USB_D+_Raw</text>
<text x="328.9" y="214.4">V</text>
</g>
<g font-size="1.8" fill="#0000c2">
<text x="91.4" y="133.1">GCC CABLE CONNECTOR</text>
<text x="96.5" y="180.1">USB CONNECTOR</text>
<text x="141" y="217.4">U12 is close enough to USB connector</text>
<text x="141" y="219.5">and regulator that bypass likely unneeded.</text>
<text x="88.9" y="237.3">GND access for troubleshooting.</text>
</g>
<g font-size="1.4" fill="#008484">
<text x="342.5" y="177.1">L</text>
<text x="342.4" y="183.4">R</text>
</g>
</svg>
